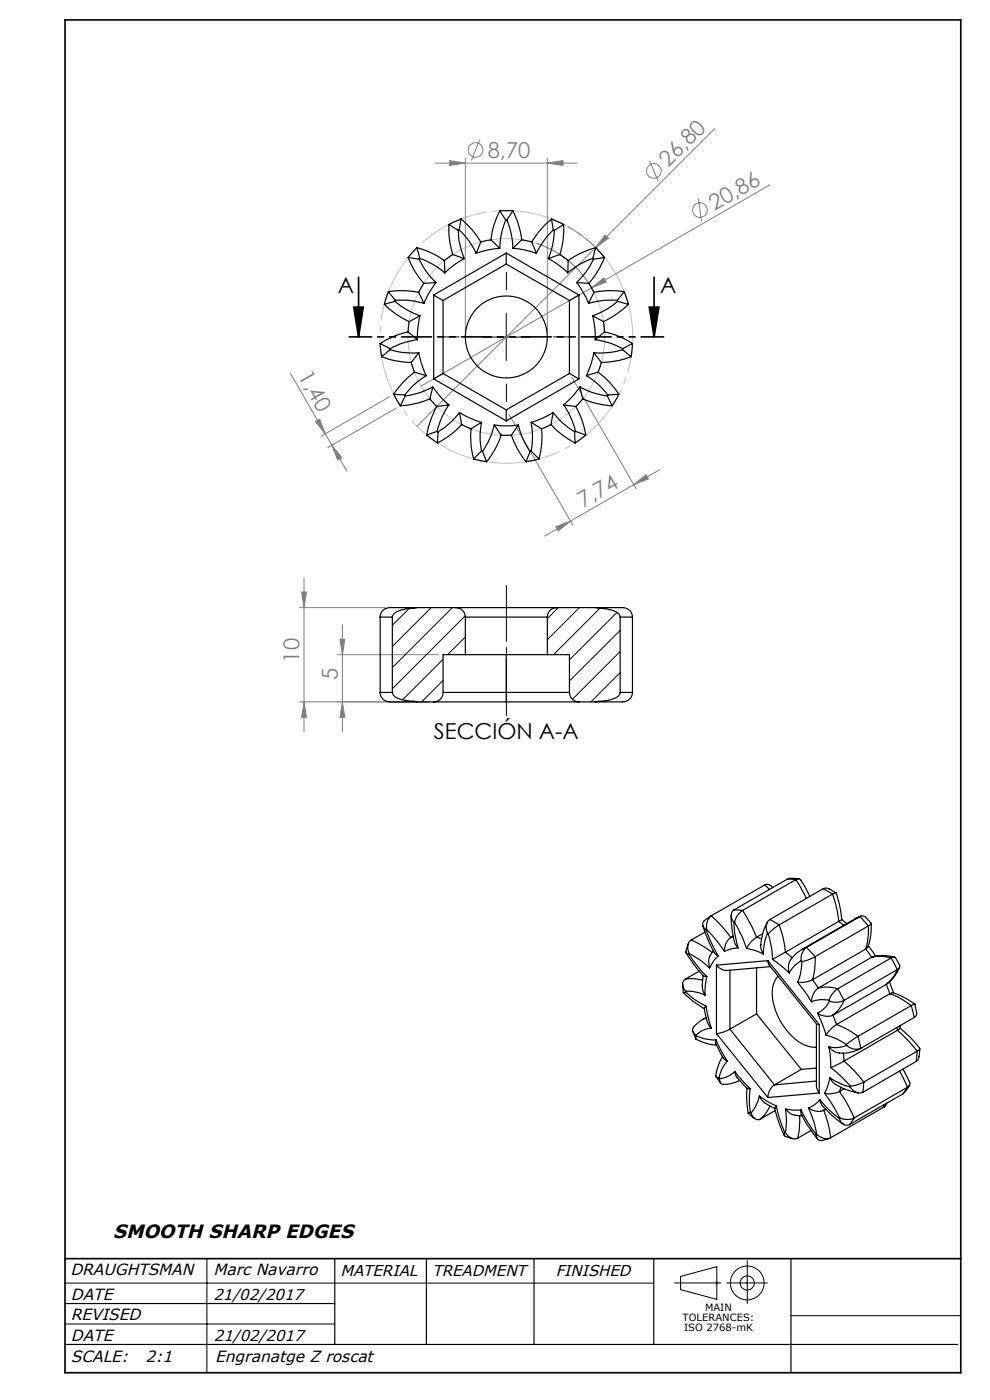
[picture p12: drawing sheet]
<svg xmlns="http://www.w3.org/2000/svg" width="210mm" height="297mm" viewBox="0 0 210 297" stroke-linecap="round" stroke-linejoin="round" font-family="sans-serif">
<g fill="none" stroke="#808080" stroke-width=".21">
<path d="M92.4 34.6h30M95.4 34.1l3.3 .5-3.3 .5zM98.7 33.6v36.9M101.8 29.6l-1.8 4.4M116.1 34.6l3.3-.5v1zM116.1 33.6v36.9M137.8 34.1l1.8 4.3M151.6 27.3l-25.2 25.2M163.3 39.2l-37.8 21.9M113.8 51.6a20.9 20.9 0 0 1 12.1 10.3M120.4 48.1a25.3 25.3 0 0 1 6.6 5.2M126.4 52.5l-38 37.9"/>
<path d="M128.3 49.8l.7 .7-2.6 2zM148.1 42.2l.7 4.8M61.6 79.2l7.4 12.8M125.5 61.1l2.6-2.1 .5 .8zM125.5 61.1l-36.2 20.8M66.9 89.4l.9-.5 1.2 3.1zM69 92l1.4 2.5M70.4 94.5l3.2 5.5M70.4 94.5l2.1 2.6-.9 .5zM82.7 84.2l-14.6 8.3M84.1 86.6l-14.6 8.4M107.9 87.8l13.6 23.6"/>
<path d="M121.3 80.1l13.6 23.6M139.9 99.7l-18.9 10.9M117.9 111.8l3.1-1.2-2.6 2zM121 110.6l-5.5 3.1M134.4 102.8l2.6-2.1 .5 .9zM63.5 128.9h18.2M64 125.6h1l-.5 3.3zM64.5 122.6v32.7M71.6 138.9h21.4M72.1 135.6h1l-.5 3.3zM72.6 132.5v22.8M63.5 148.9h27.5"/>
<path d="M64.5 148.9l.5 3.3h-1zM72.6 148.9l.5 3.3h-1z"/>
<circle cx="100.9" cy="31.8" r="1.55"/>
<circle cx="138.7" cy="36.3" r="1.55"/>
<circle cx="148.5" cy="44.6" r="1.56"/>
</g>
<path d="M13.8 4.2h190v287h-190zM76.1 58.8v12.7M138.7 58.8v12.7M75 65.2h2l-.9 6.3zM137.7 65.2h2.1l-1.1 6.3zM13.8 267h190" fill="none" stroke="#000" stroke-width=".35"/>
<g fill="none" stroke="#000" stroke-width=".21">
<path d="M102.4 71.5h10M107.4 66.5v10M13.8 272.2h124.9M43.9 267v24.2M143.1 272.2h9.8M144.4 270.8l7.6-2.1v7l-7.6-2.1zM154.1 272.2h8.7M158.5 267.4v9.1M167.8 279.1h36M13.8 280.9h57.2"/>
<circle cx="158.5" cy="272.2" r="1.5"/>
<circle cx="158.5" cy="272.2" r="3.6"/>
</g>
<path d="M133 63.6a26.8 26.8 0 0 0-44.8-10.8 26.8 26.8 0 0 0 12.2 44.5 26.8 26.8 0 0 0 33-32.2l-.4-1.5" fill="none" stroke="#c0c0c0" stroke-width=".21" stroke-dasharray="15.2 1.3 1.3 1.3" stroke-dashoffset="-.4" stroke-linecap="butt"/>
<g fill="none" stroke="#c0c0c0" stroke-width=".21">
<path d="M151.5 272.2h1M151.7 271.8l.7 .7M152 271.7v1M152.4 271.8l-.7 .7"/>
<circle cx="107.4" cy="71.5" r="20.9"/>
</g>
<path d="M97.4 71.5h-3.7M107.4 61.5v-3.7M117.4 71.5h3.7M107.4 81.5v3.7" fill="none" stroke="#000" stroke-width=".21" stroke-dasharray="15.2 1.3 1.3 1.3"/>
<path d="M107.4 124.2v27.6" fill="none" stroke="#000" stroke-width=".21" stroke-dasharray="15.2 1.3 1.3 1.3" stroke-dashoffset="3.3"/>
<path d="M140.8 71.5h-66.7" fill="none" stroke="#000" stroke-width=".35" stroke-dasharray="6.3 1.3 1.3 1.3 1.3 1.3" stroke-dashoffset="1.6"/>
<path d="M13.8 276.5h57.2M71 267v18.2M90.5 267v18.2M113.3 267v18.2M138.7 267v18.2M167.8 267v24.2M13.8 285.2h189.3" fill="none" stroke="#000" stroke-width=".25"/>
<path d="M137.7 65.2h2.1l-1.1 6.3zM75 65.2h2l-.9 6.3z" fill="#000"/>
<g fill="#808080">
<path d="M125.5 61.1l2.6-2.1 .5 .8z"/>
<path d="M128.3 49.8l.7 .7-2.6 2z"/>
<path d="M95.4 34.1l3.3 .5-3.3 .5zM116.1 34.6l3.3-.5v1z"/>
<path d="M117.9 111.8l3.1-1.2-2.6 2zM134.4 102.8l2.6-2.1 .5 .9z"/>
<path d="M64.5 148.9l.5 3.3h-1zM64 125.6h1l-.5 3.3z"/>
<path d="M72.6 148.9l.5 3.3h-1zM72.1 135.6h1l-.5 3.3z"/>
<path d="M66.9 89.4l.9-.5 1.2 3.1zM70.4 94.5l2.1 2.6-.9 .5z"/>
</g>
<g fill="none" stroke="#000" stroke-width=".25">
<path d="M86.6 54.6a17.2 17.2 0 0 0 3.3 5.5M86.6 54.6l2.3 .4M88.4 52.5a18.9 18.9 0 0 1 5.9 2.8M88.4 52.5l.6 2.3M88.4 52.5l-1.8 2.1M88.9 55a15.2 15.2 0 0 0 3.6 4.9M89 54.8a15.8 15.8 0 0 1 5.3 3.1M89 54.8l-.1 .2M92.5 59.9l-2.6 .2M92.5 59.9a18 18 0 0 0-2.6 4.4M94.3 55.3v2.6M95.2 47.6a19.7 19.7 0 0 0 .8 6.4"/>
<path d="M95.2 47.6l2 1.3M96 54l-1.7 1.3M96 54l2.5 .9M97.2 48.9a16.3 16.3 0 0 0 1.3 6M97.4 48.8a15.5 15.5 0 0 1 3.6 4.9M97.4 48.8l-.2 .1M97.8 46.5l-.4 2.3M97.8 46.5a18 18 0 0 1 4.2 4.8M97.8 46.5l-2.6 1.1M98.5 54.9a18.9 18.9 0 0 0-4.2 3M102 51.3l-1 2.4M104.1 50.9l-2.1 .4"/>
<path d="M104.1 50.9l1.9 1.8M106 52.7a18.3 18.3 0 0 0-5 1M106 44.7a16.9 16.9 0 0 0-1.9 6.2M106 44.7l1.3 2M106 44.7h2.8M107.3 46.7a16.3 16.3 0 0 0-1.3 6M107.3 46.7h.2M107.4 53.7v2.3M107.4 56l13.4 7.7M107.4 53.7l15.4 8.9M107.4 56l-13.4 7.7M107.4 53.7l-15.4 8.9"/>
<path d="M107.5 46.7a16.3 16.3 0 0 1 1.3 6M108.8 52.7a17.7 17.7 0 0 1 5 1M108.8 44.7l-1.3 2M108.8 44.7a18.9 18.9 0 0 1 1.9 6.2M110.7 50.9l-1.9 1.8M110.7 50.9l2.1 .4M112.8 51.3l1 2.4M116.3 54.9a17.6 17.6 0 0 1 4.1 3M117 46.5a19 19 0 0 0-4.2 4.8M117 46.5l.4 2.3M117 46.5l2.6 1.1M117.4 48.8a17.1 17.1 0 0 0-3.6 4.9"/>
<path d="M117.4 48.8l.2 .1M117.6 48.9a16.3 16.3 0 0 1-1.3 6M118.7 54l-2.4 .9M118.7 54l1.8 1.3M119.6 47.6l-2 1.3M119.6 47.6a17.4 17.4 0 0 1-.9 6.4M120.5 55.3l-.1 2.6M122.3 59.9a19.5 19.5 0 0 1 2.5 4.4M122.3 59.9l2.6 .2M125.8 54.8a15.5 15.5 0 0 0-5.4 3.1M125.8 54.8l.1 .2M125.9 55a15.2 15.2 0 0 1-3.6 4.9"/>
<path d="M126.4 52.5a18.9 18.9 0 0 0-5.9 2.8M126.4 52.5l-.6 2.3M126.4 52.5l1.8 2.1M128.2 54.6l-2.3 .4M128.2 54.6a18.2 18.2 0 0 1-3.3 5.5M80.6 72.9l2.1 1.1M80.6 72.9l.3 2.8M80.9 75.7a19.3 19.3 0 0 0 6.3 1.2M81.5 64.6a17.7 17.7 0 0 0 5.3 3.6M82.4 61.9a18.4 18.4 0 0 1 6.4 .1M82.4 61.9l1.5 1.8M82.4 61.9l-.9 2.7"/>
<path d="M82.7 74l.1 .2M82.8 74.2l-1.9 1.5M82.8 74.2a16.5 16.5 0 0 0 6 .6M83.8 63.9l-2.3 .7M83.8 63.9a15.8 15.8 0 0 0 5.3 3.1M83.9 63.7a16.5 16.5 0 0 1 6 .6M83.9 63.7l-.1 .2M86.6 70.4l1.9 1.7M86.6 70.4a17.3 17.3 0 0 0-6 2.5M86.8 68.2l-.2 2.2M87.2 76.9l.7 2M87.9 78.9l2.5 .8"/>
<path d="M87.9 78.9a19 19 0 0 0-4.4 4.7M88.5 72.1a16 16 0 0 0-5.8 1.9M88.8 62l1.1 2.3M88.8 74.8l-1.6 2.1M88.8 74.8a19.1 19.1 0 0 0 1.6 4.9M89.1 67l-2.3 1.2M89.1 67l-.5 3.2-.1 1.9M89.9 60.1l-1.1 1.9M90.4 79.7a16.5 16.5 0 0 0-4.5 4.1M92 62.6l2 1.1M92 62.6v17.8M94 79.2l-2 1.2"/>
<path d="M94 79.2l13.4 7.8M94 63.7v15.5M120.8 79.2l2 1.2M120.8 63.7v15.5M120.8 79.2l-13.4 7.8M122.8 62.6l-2 1.1M122.8 62.6v17.8M124.4 79.7a16.5 16.5 0 0 1 4.5 4.1M124.9 60.1l1.1 1.9M125.7 67l.5 3.2 .1 1.9M125.7 67l2.3 1.2M126 74.8a19.1 19.1 0 0 1-1.6 4.9"/>
<path d="M126 74.8l1.6 2.1M126 62l-1.2 2.3M126.3 72.1a16 16 0 0 1 5.8 1.9M126.9 78.9l-2.5 .8M126.9 78.9a17.4 17.4 0 0 1 4.4 4.7M127.6 76.9l-.7 2M128 68.2l.2 2.2M128.2 70.4l-1.9 1.7M128.2 70.4a17.3 17.3 0 0 1 6 2.5M131 63.7a16.8 16.8 0 0 0-6.2 .6M131 63.7v.2M131 63.9a15.8 15.8 0 0 1-5.3 3.1"/>
<path d="M131 63.9l2.3 .7M132 74.2a16.5 16.5 0 0 1-6 .6M132 74.2l1.9 1.5M132.1 74l-.1 .2M132.4 61.9a18.6 18.6 0 0 0-6.4 .1M132.4 61.9l-1.4 1.8M132.4 61.9l.9 2.7M133.3 64.6a17.2 17.2 0 0 1-5.3 3.6M133.9 75.7a19.3 19.3 0 0 1-6.3 1.2M134.2 72.9l-2.1 1.1M134.2 72.9l-.3 2.8M83.5 83.6l2.4 .2"/>
<path d="M83.5 83.6l1.4 2.5M85.9 83.8l.1 .2M86 84l-1.1 2.1M90.5 92.3l2.3 1.7M91.2 84.6l1.4 1.7M91.2 84.6a19.1 19.1 0 0 1-6.3 1.5M91.8 82.1l-.6 2.5M91.8 82.1a20.2 20.2 0 0 0 3.4 3.8M91.8 82.1a16 16 0 0 1-5.8 1.9M92 80.4l15.4 8.9M92.6 86.3a19.4 19.4 0 0 0-2.1 6M92.7 91.5l-2.2 .8"/>
<path d="M92.7 91.5l.2 .1M92.9 91.6l-.1 2.4M95.2 85.9l-2.6 .4M95.2 85.9a15.6 15.6 0 0 0-2.5 5.6M97.5 87.5a16.5 16.5 0 0 1-4.6 4.1M97.5 87.5l.4 2.6M97.5 87.5a18.8 18.8 0 0 0 4.6 2.1M97.9 90.1a18.8 18.8 0 0 1-5.1 3.9M97.9 90.1l2 .9M99.9 91a18.3 18.3 0 0 0 .6 6.4M100.5 97.4l2.7 .6M102.1 89.6l-2.2 1.4"/>
<path d="M102.1 89.6a16.6 16.6 0 0 0 0 6.1M102.1 95.7l-1.6 1.7M102.1 95.7l.2 .1M102.3 95.8l.9 2.2M104.8 90.2l1.5 2.1M104.8 90.2a18.6 18.6 0 0 0 5.2 0M104.8 90.2a16.3 16.3 0 0 1-2.5 5.6M106.3 92.3h2.2M106.3 92.3a17.4 17.4 0 0 1-3.1 5.7M107.4 87v2.3M108.5 92.3a18.4 18.4 0 0 0 3.1 5.7M110 90.2l-1.5 2.1"/>
<path d="M110 90.2a17.2 17.2 0 0 0 2.4 5.6M112.4 95.8l-.8 2.2M112.7 89.6l2.2 1.4M112.7 89.6a16.6 16.6 0 0 1 0 6.1M112.7 95.7l1.6 1.7M112.7 95.7l-.3 .1M114.3 97.4l-2.7 .6M114.9 91a17.2 17.2 0 0 1-.6 6.4M116.9 90.1l-2 .9M116.9 90.1a18.8 18.8 0 0 0 5.1 3.9M117.3 87.5a18.8 18.8 0 0 1-4.6 2.1M117.3 87.5l-.4 2.6"/>
<path d="M117.3 87.5a16.5 16.5 0 0 0 4.6 4.1M119.6 85.9l2.6 .4M119.6 85.9a17.4 17.4 0 0 1 2.5 5.6M121.9 91.6l.1 2.4M122.1 91.5l2.1 .8M122.1 91.5l-.2 .1M122.2 86.3a18.2 18.2 0 0 1 2 6M122.8 80.4l-15.4 8.9M123 82.1a16 16 0 0 0 5.8 1.9M123 82.1l.6 2.5M123 82.1a20.2 20.2 0 0 1-3.4 3.8M123.6 84.6a19.2 19.2 0 0 0 6.3 1.5"/>
<path d="M123.6 84.6l-1.4 1.7M124.2 92.3l-2.2 1.7M128.8 84l1.1 2.1M128.9 83.8l-.1 .2M131.3 83.6l-2.4 .2M131.3 83.6l-1.4 2.5M80.6 130.9h2.6M80.6 130.9v16M83.2 130.9v16M88.5 128.9h-2.2a16.4 16.4 0 0 0-4.6 .2l-.7 .7-.3 .5-.1 .6M88.5 128.9l-.5 .1a12.3 12.3 0 0 0-4 .9l-.6 .5-.2 .5M88.5 128.9h8.2"/>
<path d="M96.7 128.9a2.05 2.05 0 0 1 2 2M96.7 128.9h21.4M98.7 130.9h17.4M98.7 138.9h17.4M98.7 138.9h-4.7v8M98.7 130.9v8M107.4 138.9v10M116.1 138.9h4.7v8M116.1 130.9v8M118.1 128.9a2.05 2.05 0 0 0-2 2M118.1 128.9h8.2M126.3 128.9l.5 .1a7.1 7.1 0 0 1 4.6 1.3l.2 .6"/>
<path d="M126.3 128.9h5.1a2.22 2.22 0 0 1 2.8 2M131.6 130.9h2.6M131.6 130.9v16M134.2 130.9v16M80.6 146.9a2.13 2.13 0 0 0 2.8 2h5.1M80.6 146.9h2.6M83.2 146.9l.4 .7a7.4 7.4 0 0 0 4.4 1.2l.5 .1M88.5 148.9h37.8M94 146.9a1.99 1.99 0 0 1-2 2M94 146.9h26.8M120.8 146.9a2.05 2.05 0 0 0 2 2M131.6 146.9h2.6"/>
<path d="M131.6 146.9a1.43 1.43 0 0 1-1.2 1.3 8.9 8.9 0 0 1-3.5 .6l-.6 .1M134.2 146.9a2.19 2.19 0 0 1-2.8 2h-5.1M146.6 199.4a2.26 2.26 0 0 0-.4 2.9M146.6 199.4l1.7 .8 2.8 1.9M149.1 196.4l1.3 3.4 1.1 2.3M149.5 197.7l-2.9 1.7M149.8 197.3l1.4 3.5 1.1 2M149.9 197.2l-.1 .1M149.9 197.2l2.5 2.8 1.3 1.9M150.9 194.3a28.1 28.1 0 0 1 4.1 4.6M150.9 194.3a3.1 3.1 0 0 0-1 2.9M150.9 194.3l-.9 .6a1.28 1.28 0 0 0-1 1.1 1.28 1.28 0 0 0 .8 1.3"/>
<path d="M155 198.9a3.4 3.4 0 0 0-1.3 3M155.1 194.1a18 18 0 0 0 .9 6.3l.6 .7M155.5 198.6l-.5 .3M155.5 198.7l-.5 .2M155.7 195.7a20.5 20.5 0 0 0 .9 5.4M155.7 195.7h.1M155.7 193l1.8 .1M155.7 193a1.83 1.83 0 0 0 0 2.7M155.8 195.7a25.5 25.5 0 0 1 2.6 5.5M157.5 193.1a4.1 4.1 0 0 0-1.7 2.6M157.5 193.1l2 3.5 1 2.2M160.5 198.8a6.5 6.5 0 0 0-2.1 2.4"/>
<path d="M160.5 198.8l1 .4M161.8 198.1l-1.3 .7M162.2 187.7a1.23 1.23 0 0 1 1.7 .6M162.2 187.7l1 1M162.2 187.7l-11.3 6.6M162.8 195.6a10.1 10.1 0 0 0-1.3 5.9l.4 .9M162.8 198a12 12 0 0 0-.9 4.4M162.8 198l.1 .1M162.9 198.1a18.8 18.8 0 0 1 1 5.4M163.3 195.1a2.34 2.34 0 0 0-.5 2.9M163.3 195.1l2 1.1M165.3 196.2l-2.4 1.9"/>
<path d="M165.3 196.2a22.3 22.3 0 0 1 1.3 5.8M167 186.5l1.8 .1M167 186.5l-11.3 6.5M168.8 186.6a.73 .73 0 0 1 1.2 .4l1.8 3.2M168.8 186.6l2.3 4M168.8 186.6l-11.3 6.5M169.5 186.4l-2-.1-.5 .2M174.6 188.5a1.46 1.46 0 0 1 1.8 .3l.9 .6M174.6 188.5l2 1.2M174.6 188.5l-11.3 6.6M176.6 189.7l.8-.3a23.4 23.4 0 0 1 1.1 5.7M176.6 189.7a24.3 24.3 0 0 1 1.3 5.8"/>
<path d="M176.6 189.7l-11.3 6.5M177.9 195.5l1.1 .8M177.9 195.5l-11.3 6.5M178.5 195.1l1.1 .8M178.5 195.1l-.6 .4M181.4 194.9l-11.3 6.5 1-.4M182.4 194.4a1.1 1.1 0 0 1 1.6 .6l.8 .9-.6 .5M182.4 194.4l1.8 2M182.4 194.4l-1 .5M182.4 194.4l-11.3 6.6M182.6 194.3l-1.2 .6M184.2 196.4a16.2 16.2 0 0 1-.5 4.9"/>
<path d="M184.2 196.4l-11.3 6.5M184.8 195.9a11.6 11.6 0 0 1-.8 5.2l-.3 .2M144.8 208.8l.2 1.8M145 210.6l1.9 1.7 2.5 1.7M145 210.6h.1M145.4 207.7a1.65 1.65 0 0 0 .1 2.6M145.4 207.7a8.3 8.3 0 0 1 3.6 .3M145.5 210.5a16.6 16.6 0 0 0 4.3 3M145.5 210.3v.2M145.5 210.3a9.7 9.7 0 0 1 4 .8M145.5 210.5l-.5 .1M145.5 202.1a23.2 23.2 0 0 0 3.9 5h.5"/>
<path d="M146.1 200.1l-.6 2 .7 .4M146.2 202.5a26.2 26.2 0 0 0 3.7 4.6M146.2 202.3v.2M146.2 202.3a16.6 16.6 0 0 1 4.3 3M146.9 218.8l.7 1.6M147.7 219.6v.2M147.7 219.8a9 9 0 0 0 4.2 .8M147.7 219.8l-.1 .4 .1 .2M148.3 206l-2.9 1.7M149.1 216.2l-1.6 1.3a1.13 1.13 0 0 0-.6 1.1 1.13 1.13 0 0 0 .8 1M149.1 216.2l.7-.3zM149.2 207a5.4 5.4 0 0 0 .3 4.1"/>
<path d="M149.8 213.5l-.4 .4 .7 3M149.8 213.5l1.1 4.6M149.9 207.1l-.3 2-.1 2M150.1 216.9l.8 1.2M150.9 218.1a5.5 5.5 0 0 0-3.2 1.5M151.3 201.7a3.4 3.4 0 0 0-.8 3.6M151.6 202.1l.7 .7M152 204.7a2.91 2.91 0 0 0 2.2 1.2l9.2-.8M152 204.7v14.6M152 219.3l10.9 13.5M152.3 202.8l-.7 .8-1.1 1.7M154.8 218.3l-1.1 .6-1.7 .4"/>
<path d="M154.8 218.3l9.5 11.8M154.8 205.8v12.5M156.6 201.1l-1.2 .1-1.7 .7M158.4 201.2l1.7 .4 1.8 .8M160.5 215.1l9.5 11.8M160.5 205.3v9.8M160.5 215.1l-5.7 3.2M162.9 203.8l.3 .9 10 12.5M162.9 203.8l10.9 13.5M162.9 203.8l-10.9 .9M163.9 203.5l3.5 2.9M165.1 207.1a5.7 5.7 0 0 0-1.1 5.3 13.6 13.6 0 0 0 6.4 9.2l1.5 .5h1.3"/>
<path d="M166.6 202l-2.7 1.5M166.6 202l1.5 1.2M169.2 208.4l2.9 4.1M169.9 203.8a6.4 6.4 0 0 0-2.5 2.6M169.9 203.8l.2 .2M170.1 201.5a6.3 6.3 0 0 0-2.8 3.1l.1 1.8M170.1 204a11.1 11.1 0 0 1-.9 4.4M171.1 201a2.98 2.98 0 0 0-1.2 2.8M171.1 201l1.8 1.9M172.3 207.9l-1.6 .4-1.5 .1M172.3 207.9l1.3 1.7M172.9 202.9l-1.6 .8-1.2 .3"/>
<path d="M172.9 202.9a13.4 13.4 0 0 1-.6 5M173.2 217.2v13.2l.1 .6 .5 .9M173.2 217.2l.6 .1M173.4 214.9l1 2.4 .8 2.3M173.4 214.9l1.2 .6a2.8 2.8 0 0 0 2.1-.1M173.6 209.6a3.6 3.6 0 0 0-1.5 2.9M173.6 209.6a7.8 7.8 0 0 1 4.1 .2M173.8 217.3v14.6M175.2 219.6a12.6 12.6 0 0 1 4.3 2M175.9 212.2a6.6 6.6 0 0 0-3.8 .3M175.9 212.2l.1 .2M176 212.4a5.8 5.8 0 0 1-2.6 2.5"/>
<path d="M176.7 215.4l.7 1.9M177.4 217.3l-1.3 1.1-.9 1.2M177.4 217.3a17.6 17.6 0 0 1 4.6 2.5M177.7 209.8a4.8 4.8 0 0 0-1.8 2.4M177.7 209.8l1.3 2.4M179 212.2a3.9 3.9 0 0 1-3 .2M179 212.2a7.4 7.4 0 0 1-2.3 3.2M182 219.8l-2.5 1.8M182 219.8l.6 2.6M183.7 201.3l1.2 1.8M183.7 201.3l-11.4 6.6M184.2 200.7l1.5 2.1"/>
<path d="M184.9 203.1a7.8 7.8 0 0 1 4.1 .1M184.9 203.1l-11.3 6.5M188 208.8l.8 2M188 208.8l-11.3 6.6M188.7 208.3l.8 2.3M188.8 210.8a16.7 16.7 0 0 1 4.5 2.5M188.8 210.8l-11.4 6.5M189 203.2l1.3 2.5M189 203.2l.7-.2 .3 .2M189 203.2l-11.3 6.6M189.4 210.6a17.7 17.7 0 0 1 4.6 2.4M189.4 210.6l-.6 .2"/>
<path d="M189.7 203.1a8 8 0 0 0-4.8 0M190 203.2l.8 1.5a.72 .72 0 0 1-.5 1M190.3 205.7a7.5 7.5 0 0 1-2.3 3.1M190.3 217.9l.1 .7M190.3 205.7l-11.3 6.5M190.4 218.6l.5-.4a17.3 17.3 0 0 1 4.2 4.4l-.6 .4M190.4 218.6a27 27 0 0 1 4.1 4.4M190.4 218.6l-11.4 6.5M190.8 205.2a8.2 8.2 0 0 1-2.8 3.6M190.9 217.6l.1 .6M193.3 213.3l.6 2.6M193.3 213.3l-11.3 6.5"/>
<path d="M193.9 215.9l-11.3 6.5M194 213l-.7 .3M194 213l.2 .5a2.75 2.75 0 0 1 .1 2l-.4 .4M194 213h.1M147.6 220.4l1.6 .7 2.8 .7M151.9 220.6l-.1 .3a8.8 8.8 0 0 0 1.9 3.9l.6 .3M151.9 228.4l1 1.4M151.9 220.6l1.1 2.3 1.3 2.2M152.5 228.7l.1 .1M152.6 228.8l.1 .6a.74 .74 0 0 0 1 .6l1.3-.1 1.9-.7M153.3 224.2a8.4 8.4 0 0 0-1.4 4.2l.6 .3M154.3 225.1a7.7 7.7 0 0 0-1.8 3.6"/>
<path d="M155.9 227.3l.4 1.3 2.2 2.3M155.9 227.3l1.5 1.9 1.8 1.8M155.9 227.3a5.5 5.5 0 0 1-3.3 1.5M158.5 230.8a19.7 19.7 0 0 0 .2 5.4M158.5 230.9l.7 .1M158.7 236.2l1.4 1.1M159.2 235.9l.1 .2M159.2 231a14.7 14.7 0 0 0 0 4.9M159.2 235.9l-.5 .3M159.3 236.1a1.51 1.51 0 0 0 2 1.3M161.1 232.5a4.5 4.5 0 0 0 2.8 2.4l.5 .3M161.1 232.5l1.8 1.2 1.8 .9"/>
<path d="M161.1 232.5a8.2 8.2 0 0 1-1.8 3.6M163.3 234.6l-1 1.8-1 1M164.3 230.1a3.5 3.5 0 0 0-1.4 2.7M164.5 235.6l-3.2 1.8M164.7 234.6l-.3 .4a19.7 19.7 0 0 0 2 5.9M164.7 234.6l.7 2.8 1 2.8M166.6 235.3l1.7 .2 1.6-.1M166.6 235.3a14.7 14.7 0 0 1 0 4.9M166.6 235.3l.3 .3a2.71 2.71 0 0 0 1.8 1M168.7 236.6l1.4 .1M169.6 236.7a16.6 16.6 0 0 1-.4 4.8M169.9 235.4v.7a21.3 21.3 0 0 0 3.6 5.5"/>
<path d="M169.9 235.4a27 27 0 0 0 3.2 5.3M170 226.9l-5.7 3.2M171.5 235.1a21.3 21.3 0 0 1 1.7 5.5M171.5 235.1a3.6 3.6 0 0 0 3.2 .4M172 239.8l-2.8 1.7M173.2 226.6l-3.2 .3M173.2 229.3l-8.9 .8M173.8 231.9l-10.9 .9M173.9 233.3l.3 .8a19.4 19.4 0 0 0 4.7 4.4M173.9 233.3a20.2 20.2 0 0 0 4.1 3.9M173.9 233.3a6.3 6.3 0 0 1-2.4 1.8M174.7 235.5a23.5 23.5 0 0 1 1.5 5.9"/>
<path d="M174.9 231.9l1.7 2.6 1.5 2.6M175.1 235.3l-.4 .2M175.2 235.3l-.5 .2M175.8 222.1l.3 1.7 .1 2.7M175.8 222.1l1.1 .9 1.1 .4M176 228.6a14.4 14.4 0 0 0 4.3 2M176 228.6l-.3 1.4-.8 1.9M176 228.6l.5 .8 .7 .6M176.2 226.5a22.9 22.9 0 0 1 4.1 3.9M177.2 230a14.8 14.8 0 0 0 4.9 1.9M178 237.2a1.67 1.67 0 0 0 2.2 1.4M178.1 231.6l-1.6 .4-1.6-.1"/>
<path d="M178.1 231.6a31 31 0 0 1 3.1 5.6M178.1 237.1l-.1 .1M178.1 237.1a3.6 3.6 0 0 0 3.1 .1M178.4 230.7l-.3 .9M178.9 223.4l.1 1.7M179 225.1l-2.8 1.4M179 225.1a25.3 25.3 0 0 1 4.2 4.4M179.1 231l-1 .6M179.5 221.6l.1 .2M179.6 221.8a6.7 6.7 0 0 1-3.8 .3M179.6 221.8a2.89 2.89 0 0 0 3 .6M180.3 230.6a2.42 2.42 0 0 0 2.7 1.1"/>
<path d="M180.3 230.4v.2M181.2 237.2l-1 1.4M182.6 222.4a8.5 8.5 0 0 1-4.6 1M183.2 229.5a6.3 6.3 0 0 1-2.9 .9M183.2 229.5l-.2 2.2M187.5 234.4v.4M187.5 234.8l-11.3 6.6M188.1 234l-.2 .5-.4 .3M190.8 227.2l1.7 3.4M191.5 226.8l1.5 2.8a.8 .8 0 0 1-.5 1M191.5 232.1l-11.3 6.5M192.5 230.6l-1 1.5"/>
<path d="M192.5 230.6l-11.3 6.6M192.9 230.3l-1.4 1.8M194.3 225.2l-11.3 6.5M194.5 223l-.2 2.2M194.5 223l-11.3 6.5M194.9 224.2l-.2 .7-.4 .3M195.1 222.5l-.2 1.7M166.4 240.2v.7l1.8 .6M166.4 240.2h.2M166.6 240.2a2.23 2.23 0 0 0 2.6 1.3M173.1 240.7a1.07 1.07 0 0 0 1.5 1.2l1.4-.4M173.2 240.6l-.1 .1"/>
<path d="M173.2 240.6a2.71 2.71 0 0 0 3 .8"/>
<circle cx="107.4" cy="71.5" r="8.7"/>
</g>
<g fill="none" stroke="#000" stroke-width=".21">
<path d="M86.8 129.1l-3.6 3.5M91.5 128.9l-8.3 8.3M94 139.9l-8.6 8.5M96 128.9l-12.8 12.7M98.7 130.7l-15.5 15.4M98.7 135.1l-3.8 3.8M118.4 128.9l-2.3 2.3M122.9 128.9l-6.8 6.8M127.2 129l-9.8 9.9M130.9 129.9l-10.1 10.1M131.6 133.7l-10.8 10.8M131.6 138.2l-10.2 10.1"/>
<path d="M94 144.4l-4.6 4.5M131.6 142.7l-6.3 6.2"/>
</g>
<g font-size="4.7" fill="#808080">
<text x="103.5" y="33.5">8,70</text>
<text x="141.7" y="35.6" transform="rotate(-45 141.7 35.6)">26,80</text>
<text x="151.6" y="44.8" transform="rotate(-30 151.6 44.8)">20,86</text>
<text x="63.1" y="79.8" transform="rotate(60 63.1 79.8)">1,40</text>
<text x="123.7" y="107.8" transform="rotate(-30 123.7 107.8)">7,74</text>
<text x="63.5" y="140.5" transform="rotate(-90 63.5 140.5)">10</text>
<text x="71.6" y="144.2" transform="rotate(-90 71.6 144.2)">5</text>
</g>
<g font-size="4.7">
<text x="71.7" y="62.3">A</text>
<text x="140" y="62.3">A</text>
<text x="92.1" y="156.8">SECCIÓN A-A</text>
</g>
<text font-size="4" x="24" y="262.6">SMOOTH SHARP EDGES</text>
<g font-size="3.4">
<text x="14.9" y="270.6">DRAUGHTSMAN</text>
<text x="15" y="275.7">DATE</text>
<text x="45.3" y="270.6">Marc Navarro</text>
<text x="15" y="280">REVISED</text>
<text x="15" y="284.4">DATE</text>
<text x="15" y="289">SCALE:</text>
<text x="30.9" y="289">2:1</text>
<text x="45.6" y="289">Engranatge Z roscat</text>
</g>
<g font-size="3.3">
<text x="45.3" y="275.7">21/02/2017</text>
<text x="72.2" y="270.7">MATERIAL</text>
<text x="91.7" y="270.6">TREADMENT</text>
<text x="117.9" y="270.6">FINISHED</text>
<text x="45.4" y="284.4">21/02/2017</text>
</g>
<g font-size="2.1">
<text x="144.8" y="280.2">TOLERANCES:</text>
<text x="149.6" y="278.1">MAIN</text>
<text x="145.1" y="282.3">ISO 2768-mK</text>
</g>
</svg>
